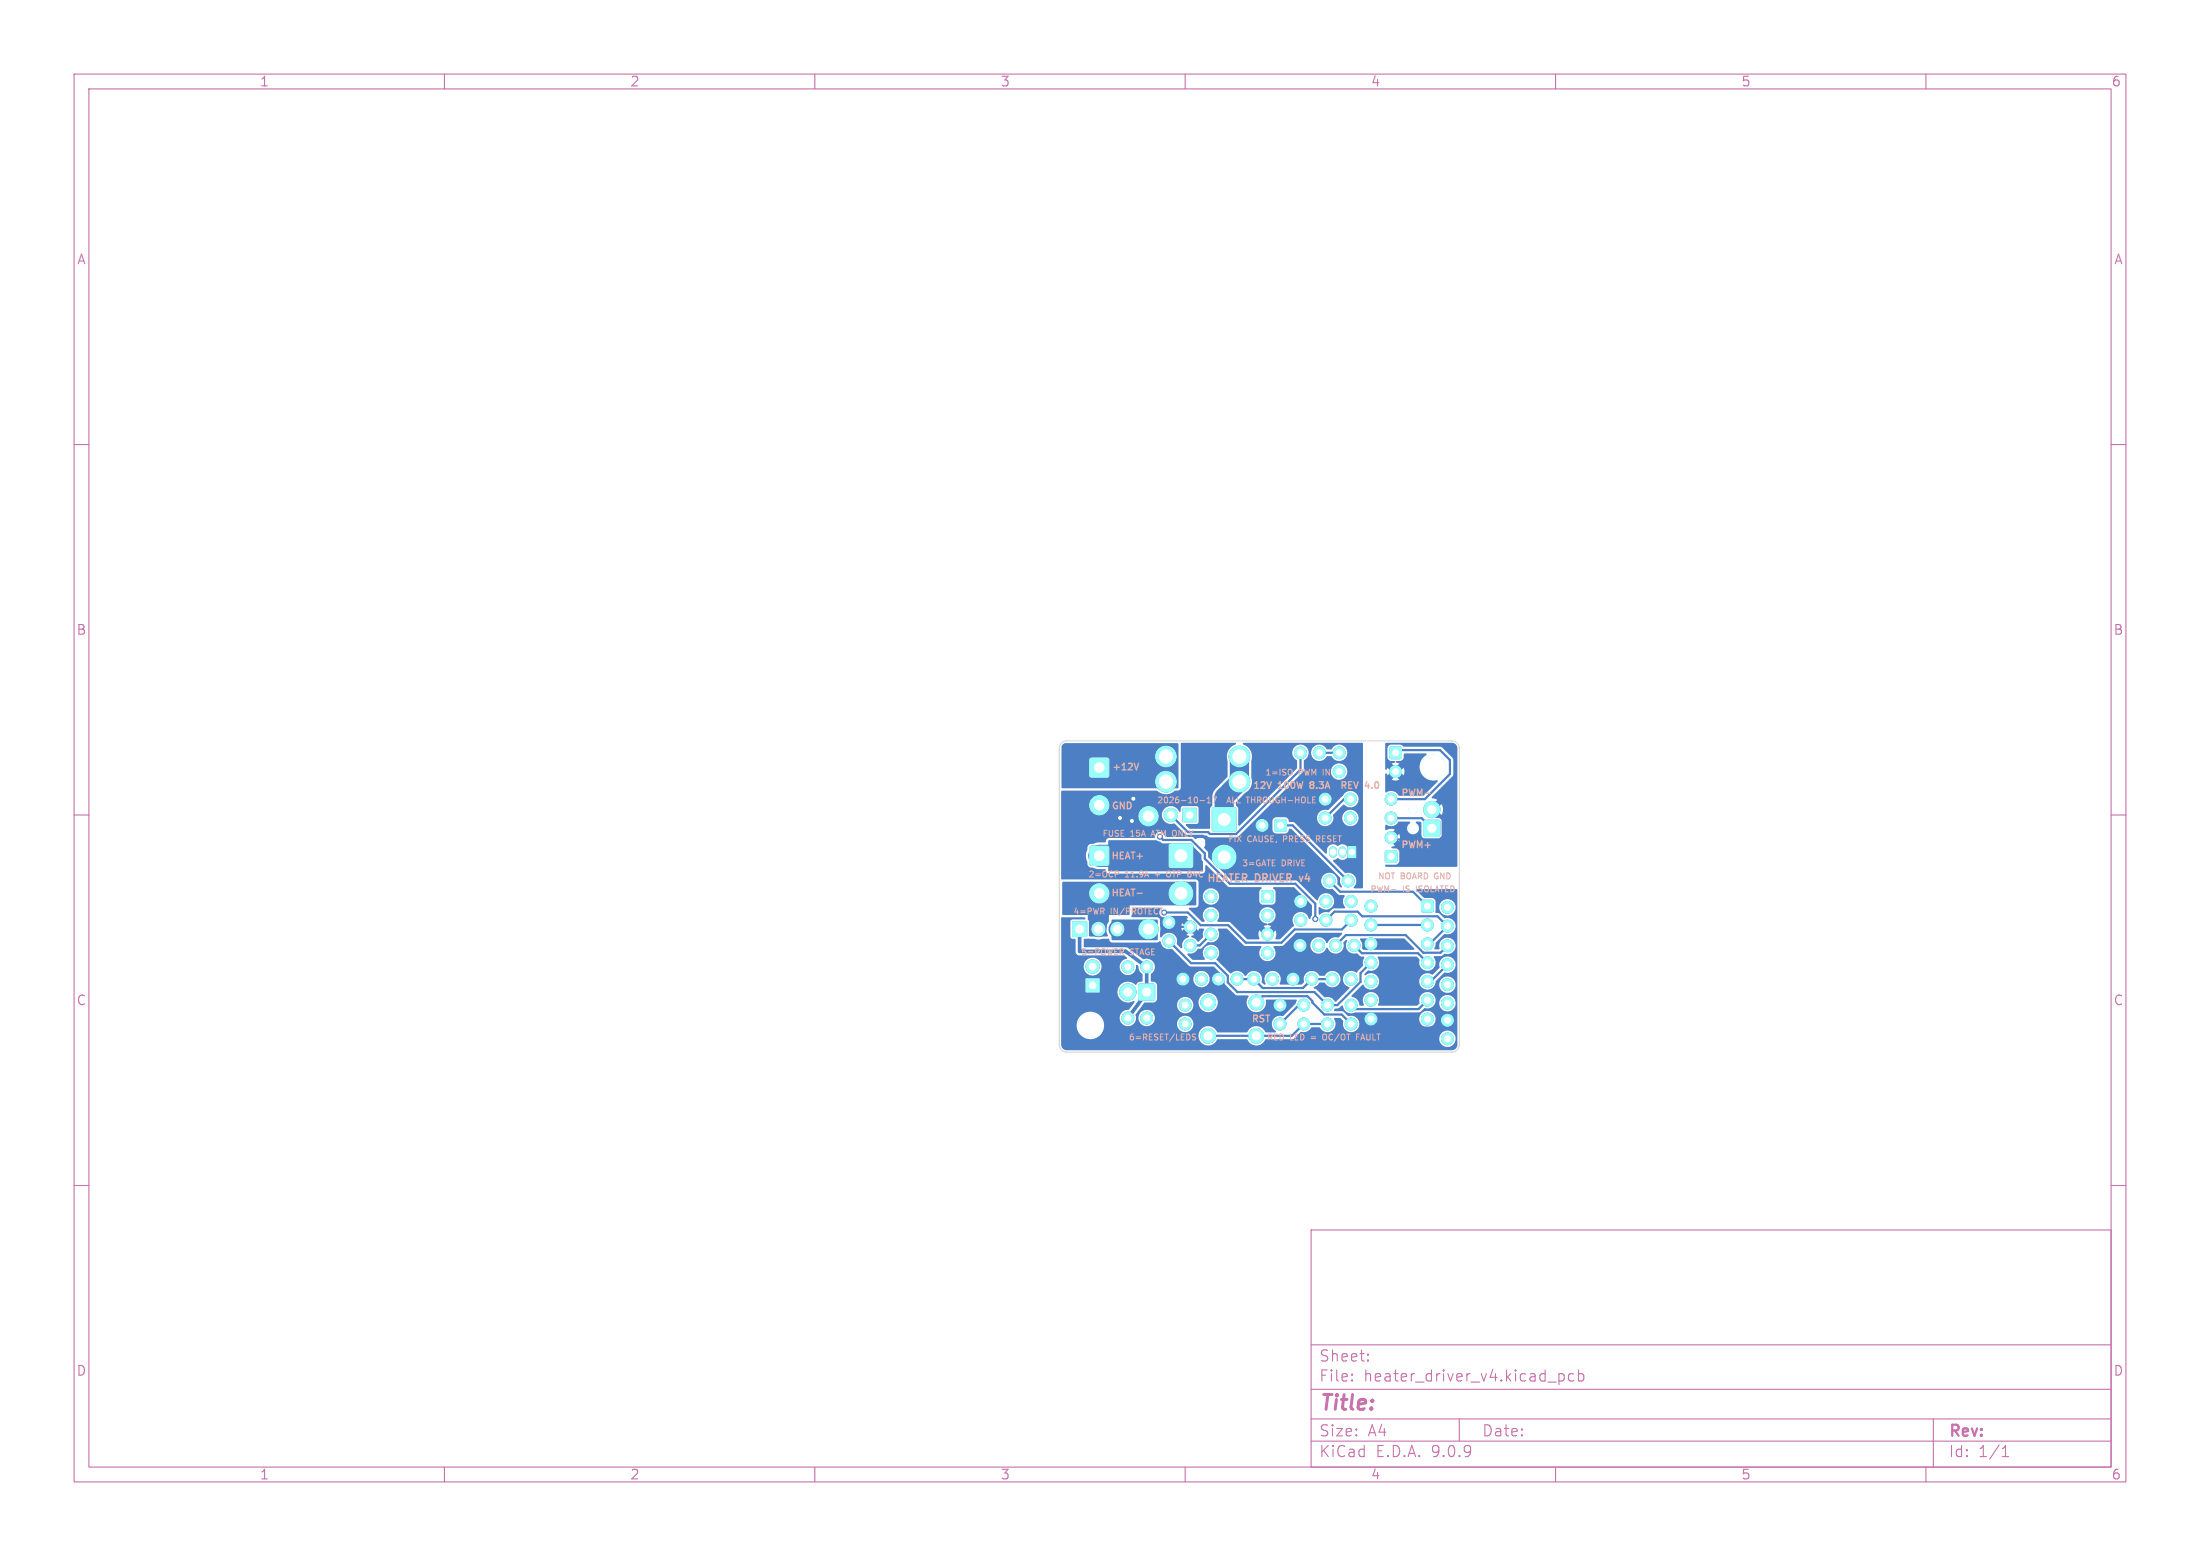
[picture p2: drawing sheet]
<svg xmlns="http://www.w3.org/2000/svg" width="297mm" height="210mm" viewBox="0 0 297 210" stroke-linecap="round" stroke-linejoin="round" font-family="sans-serif">
<g fill="none" stroke="#c872ab" stroke-width=".15">
<path d="M10 10h277v190h-277zM12 12h273v186h-273zM60 10v2M110 10v2M160 10v2M210 10v2M260 10v2M10 60h2M285 60h2M10 110h2M285 110h2M10 160h2"/>
<path d="M177 166h108v32h-108zM285 160h2M60 198v2M110 198v2M160 198v2M177 194.5h108M177 191.5h108M177 187.5h108M177 181.5h108M182.5 186.3h.1l-.1 .1M182.5 186.3v.1M182.5 185.5v.1"/>
<path d="M182.5 185.5h.1l-.1 .1M184.7 183.6v.1M184.7 183.6h-.1l.1 .1M184.7 182.8v.1M184.7 182.8h-.1l.1 .1M197 191.5v3M210 198v2M210.5 185.4v1.5M210.5 185.5l.4-.1 .3 .3v.4l-.2 .2-.1 .1-.4-.1M212.5 185.5l-.5-.1-.3 .3v.4l.2 .2 .1 .1 .5-.1M213.1 185.5l.4-.1 .3 .3v.4l-.1 .2-.2 .1-.4-.1M213.1 184.9v1.5"/>
<path d="M260 198v2M261 191.5v6.5M270.3 196.6h.9M270.3 195.5l.4-.4v1.5"/>
</g>
<g fill="#4d7fc4" stroke="#4d7fc4" stroke-width=".14">
<path d="M153.8 132.9l.2-.1 1.8 .1 .1 .2-.1 1.8-.1 .1-1.9-.1-.1-.1z"/>
<path d="M146.6 132.1h1.8v1.8h-1.8z"/>
<path d="M170.4 120.3l.2-.1 1.2 .1 .1 .2-.1 1.2-.1 .1-1.3-.1-.1-.1z"/>
<path d="M172.2 110.7l.1-.1 1.3 .1 .1 .2-.1 1.2-.2 .1-1.2-.1-.1-.1z"/>
<path d="M187.7 100.9l.2-.1 1.2 .1 .1 .2-.1 1.2-.1 .1-1.3-.1-.1-.1z"/>
<path d="M147.2 102.4l.2-.1h2.1l.1 .1 .1 .2v2.1l-.1 .1-.1 .1h-2.1l-.2-.1-.1-.1z"/>
<path d="M157.9 114l.2-.1h2.7l.1 .1 .1 .2v2.7l-.1 .1-.1 .1h-2.7l-.2-.1-.1-.1v-2.7z"/>
<path d="M192 121.6l.2-.1 1.2 .1 .1 .2-.1 1.2-.1 .1-1.3-.1-.1-.1z"/>
<path d="M144.8 124.4h1.9v2h-1.9z"/>
<path d="M163.7 109.1l.2-.1h2.7l.2 .1 .1 .2v2.7l-.1 .1-.2 .1h-2.7l-.2-.1v-.1v-2.7z"/>
<path d="M192.3 110.8l.2-.1 1.8 .1 .1 .2-.1 1.8-.1 .1-1.9-.1-.1-.1z"/>
<path d="M187.1 114.9l.2-.1 1.2 .1 .1 .2-.1 1.2-.1 .1-1.3-.1-.1-.1z"/>
<path d="M147.2 114.3l.2-.1h2.1l.1 .1 .1 .2v2.1l-.1 .1-.1 .1h-2.1l-.2-.1-.1-.1z"/>
<path d="M182 114.3h1v1.5h-1z"/>
<path d="M159.7 109.1h1.8v1.8h-1.8z"/>
<circle cx="178.1" cy="101.6" r=".8"/>
<circle cx="175.6" cy="101.6" r=".8"/>
<circle cx="182.8" cy="127.6" r=".8"/>
<circle cx="180.3" cy="127.6" r=".8"/>
<circle cx="154.8" cy="137.4" r=".8"/>
<circle cx="152.3" cy="137.4" r=".8"/>
<circle cx="152.3" cy="133.9" r="1.1"/>
<circle cx="147.5" cy="130.5" r=".9"/>
<circle cx="154.8" cy="130.5" r=".8"/>
<circle cx="152.3" cy="130.5" r=".8"/>
<circle cx="178.9" cy="110.4" r=".8"/>
<circle cx="178.9" cy="107.9" r=".8"/>
<circle cx="171.1" cy="123.5" r=".8"/>
<circle cx="171.1" cy="126.1" r=".8"/>
<circle cx="171.1" cy="128.6" r=".8"/>
<circle cx="163.5" cy="128.6" r=".8"/>
<circle cx="163.5" cy="126.1" r=".8"/>
<circle cx="163.5" cy="123.5" r=".8"/>
<circle cx="163.5" cy="121" r=".8"/>
<circle cx="182" cy="118.9" r=".8"/>
<circle cx="179.5" cy="118.9" r=".8"/>
<circle cx="179.2" cy="138.2" r=".8"/>
<circle cx="179.2" cy="135.7" r=".8"/>
<circle cx="175.6" cy="124.2" r=".8"/>
<circle cx="175.6" cy="121.7" r=".8"/>
<circle cx="157.4" cy="105.5" r="1.39"/>
<circle cx="157.4" cy="102.1" r="1.39"/>
<circle cx="167.3" cy="105.5" r="1.39"/>
<circle cx="167.3" cy="102.1" r="1.39"/>
<circle cx="182.4" cy="132.1" r=".8"/>
<circle cx="179.9" cy="132.1" r=".8"/>
<circle cx="195.4" cy="140.2" r=".8"/>
<circle cx="195.4" cy="137.7" r=".8"/>
<circle cx="195.4" cy="130.2" r=".8"/>
<circle cx="195.4" cy="127.7" r=".8"/>
<circle cx="177.1" cy="132.1" r=".8"/>
<circle cx="174.6" cy="132.1" r=".8"/>
<circle cx="171.8" cy="132.1" r=".8"/>
<circle cx="169.3" cy="132.1" r=".8"/>
<circle cx="162.2" cy="132.1" r=".8"/>
<circle cx="159.7" cy="132.1" r=".8"/>
<circle cx="170.4" cy="111.4" r=".8"/>
<circle cx="160.7" cy="127.6" r=".8"/>
<circle cx="160.7" cy="125.1" r=".8"/>
<circle cx="188.4" cy="104.1" r=".8"/>
<circle cx="180.8" cy="104.1" r=".8"/>
<circle cx="180.8" cy="101.6" r=".8"/>
<circle cx="148.4" cy="108.7" r="1.3"/>
<circle cx="155.1" cy="125.4" r="1.3"/>
<circle cx="155.1" cy="110.2" r="1.3"/>
<circle cx="182.4" cy="124.2" r=".8"/>
<circle cx="182.4" cy="121.7" r=".8"/>
<circle cx="159.4" cy="120.6" r="1.6"/>
<circle cx="178" cy="127.6" r=".8"/>
<circle cx="175.5" cy="127.6" r=".8"/>
<circle cx="167" cy="132.1" r=".8"/>
<circle cx="164.5" cy="132.1" r=".8"/>
<circle cx="182.4" cy="138.2" r=".8"/>
<circle cx="182.4" cy="135.7" r=".8"/>
<circle cx="176" cy="138.2" r=".8"/>
<circle cx="176" cy="135.7" r=".8"/>
<circle cx="195.4" cy="135.4" r=".8"/>
<circle cx="195.4" cy="132.9" r=".8"/>
<circle cx="192.7" cy="124.8" r=".8"/>
<circle cx="192.7" cy="127.4" r=".8"/>
<circle cx="192.7" cy="129.9" r=".8"/>
<circle cx="192.7" cy="132.5" r=".8"/>
<circle cx="192.7" cy="135" r=".8"/>
<circle cx="192.7" cy="137.5" r=".8"/>
<circle cx="185.1" cy="137.5" r=".8"/>
<circle cx="185.1" cy="135" r=".8"/>
<circle cx="185.1" cy="132.5" r=".8"/>
<circle cx="185.1" cy="129.9" r=".8"/>
<circle cx="185.1" cy="127.4" r=".8"/>
<circle cx="185.1" cy="124.8" r=".8"/>
<circle cx="185.1" cy="122.3" r=".8"/>
<circle cx="160" cy="138.2" r=".8"/>
<circle cx="160" cy="135.7" r=".8"/>
<circle cx="195.4" cy="125" r=".8"/>
<circle cx="195.4" cy="122.5" r=".8"/>
<circle cx="165.3" cy="115.7" r="1.6"/>
<circle cx="157.8" cy="127" r=".8"/>
<circle cx="157.8" cy="124.5" r=".8"/>
<circle cx="193.3" cy="109.3" r="1.1"/>
<circle cx="182.3" cy="110.4" r=".8"/>
<circle cx="182.3" cy="107.9" r=".8"/>
<circle cx="187.8" cy="110.4" r=".8"/>
<circle cx="187.8" cy="107.9" r=".8"/>
<circle cx="169.6" cy="135.3" r="1"/>
<circle cx="163.1" cy="135.3" r="1"/>
<circle cx="169.6" cy="139.8" r="1"/>
<circle cx="163.1" cy="139.8" r="1"/>
<circle cx="179" cy="124.2" r=".8"/>
<circle cx="179" cy="121.7" r=".8"/>
<circle cx="172.8" cy="138.2" r=".8"/>
<circle cx="172.8" cy="135.7" r=".8"/>
<circle cx="187.8" cy="113.1" r=".8"/>
<circle cx="148.4" cy="120.6" r="1.3"/>
<circle cx="158.1" cy="110" r=".9"/>
<circle cx="151.2" cy="110.4" r=".4"/>
<circle cx="153" cy="107.8" r=".4"/>
<circle cx="152.8" cy="110.8" r=".4"/>
<circle cx="157.2" cy="123.2" r=".35"/>
<circle cx="177.6" cy="124" r=".35"/>
</g>
<path d="M148.3 125.4h.1M150.8 125.4h.1" fill="none" stroke="#4d7fc4" stroke-width="1.9"/>
<path d="M180 114.8v.4M181.2 114.8v.4" fill="none" stroke="#4d7fc4" stroke-width="1.1"/>
<path d="M148.4 103.6h9M148.4 108.7l6.7 1.5M148.4 115.5h11M148.4 120.6l-.1 2.3" fill="none" stroke="#4d7fc4" stroke-width="3"/>
<path d="M157.4 102.1v3.4M167.3 102.1v3.4l-2 2.1v3" fill="none" stroke="#4d7fc4" stroke-width="2.6"/>
<g fill="none" stroke="#4d7fc4" stroke-width=".3">
<path d="M157 113.4h3.8l1.8 1.8v.7l3.4 3.4h8.9l2.7 2.7v2M172.9 111.4h1.6l7.5 7.5M175.6 101.6v2.3l-8.7 8.7h-3.6l-.2-.3h-2.7l-2.3-2.3M178.1 101.6h2.7M178.9 107.9h-5l-7.8 7.8h-.8l-2.9-2.9h-4.7l-2.6-2.6M179.5 118.9l1.4 1.5h9.9l1.9 1.9M182.3 107.9h-.9l-2.5 2.5M187.8 110.4h4.1l1.4 1.4M188.4 101.6l.4-.4h5.6l1.3 1.4v1.9l-3.3 3.4h-4.6M193.3 109.3h.1l1.4 1.3v2.3l-.4 .4h-6.4l-.2-.2M157.2 123.2h3.2l1.7 1.7h3.7l2.4 2.3h4.8l1.8-1.8h6.4l1.2-1.2M157.8 124.5l.6 .6h2.3"/>
<path d="M157.8 127l3 3h3.3l1.7 1.7v.9l1.2 1.3h10.4l1.8 1.8h1.3l3.2-3.2v-1.2l1.4-1.4M163.5 126.1l-1.5 1.5h-1.3M167 132.2h2.3l1.2 1.1h5.4l1.2-1.1h2.8M169.6 135.3l.8-.8h6.1l.7 .6v.2l1.6 1.6h2.3l1.3 1.3M175.6 121.7l-4.5 4.4M176 135.7h-.7l-2.5 2.5M179 124.2l1.2-1.2h3.1l.6 .7h10.2l1.3 1.3-2.4 2.4h-.3M179.2 138.2h-3.2l-1.6 1.6h-11.3M180.3 127.6l1.4-1.4h8.1l2.4 2.4h2.3l.9-.9M182.8 127.6l1.1 1.1h7.5l1.3 1.2M185.1 137.5l1.1 1.2h8.2l1-1M185.1 124.8h7.6"/>
<path d="M192.7 135l-1.2 1.2h-8.6l-.5-.5M195.4 130.2l-2.3 2.3h-.4"/>
</g>
<path d="M148.4 120.6h11" fill="none" stroke="#4d7fc4" stroke-width="1.5"/>
<path d="M148.3 122.9v2.5" fill="none" stroke="#4d7fc4" stroke-width="2.2"/>
<path d="M145.8 125.4v3h6.2l2.8 2.1v3.4l-2.5 3.5" fill="none" stroke="#4d7fc4" stroke-width=".5"/>
<path d="M150.8 125.4h4.3" fill="none" stroke="#4d7fc4" stroke-width="2.4"/>
<g fill="#4d7fc4">
<path d="M149.7 113.4h6.4l.9 .4h3.6l1.6 1.5v.6l.2 .4v1.2l-.1 .1h-12.6l-.1-.1z"/>
<path d="M143.5 100.5l.3-.2h15.2l.1 .1v5.9l-.1 .1h-15.6l-.1-.1v-5.5z"/>
<path d="M143.5 119l18 .1-.1 3.1h-8.9l-.1 1.3h-2.7v.9a1.73 1.73 0 0 0-.1 1.9l-.1 .1-2.5-.1v-1.9l-.1-.3v-.6l-3.5-.1z"/>
<path d="M150.1 124.1h6.1l.1 .1v2.6l-.1 .1h-6.1v-.1z"/>
<path d="M143.3 123.8l3.2 .1-.1 .2h-1.7l-.2 .2v2.2l.2 .2 .5 .1v1.7l.2 .3 .3 .2h6l.4 .2v.2a1.14 1.14 0 0 0-.9 1h-2.5v-.2a1.2 1.2 0 0 0-2-.7 1.2 1.2 0 0 0 .3 2.1 1.2 1.2 0 0 0 1.7-1.2h2.5a1.11 1.11 0 0 0 1.1 1.2 1.11 1.11 0 0 0 1.1-1.3l.1-.1 .2 .1a2.03 2.03 0 0 0 .6 1.2v.9l-.2 .1a.7 .7 0 0 0-.7 .4 1.49 1.49 0 0 0-2.4 .5 1.45 1.45 0 0 0 .4 1.6 1.45 1.45 0 0 0 1.7 .1l.1 .2-.8 .9a1.14 1.14 0 0 0-1.1 .8 1.14 1.14 0 0 0 .3 1.3h-2.5l-.1-.3a1.85 1.85 0 0 0-3-1 1.85 1.85 0 0 0 .5 3.1 1.85 1.85 0 0 0 2.6-1.8h2.6a1.15 1.15 0 0 0 1.3-.1 1.15 1.15 0 0 0 .3-1.3l1.2-1.6h1.3l.3-.3 .1-2.1a.63 .63 0 0 0-.8-.4v-1a1.15 1.15 0 0 0 .4-1.5 1.15 1.15 0 0 0-1.5-.6l-2.2-1.5-5.8-.1 .1-1.1h.5l1.5 .1 1.1-.1a.27 .27 0 0 1 .3 0 .27 .27 0 0 1 0 .3l.4 .2h6l.4-.2 .1 .1a1.2 1.2 0 0 0 1.5 1l2.4 2.3 3.2 .1 1.5 1.4v.2h-2a1.1 1.1 0 0 0-1.7-.9 1.1 1.1 0 0 0 0 1.9 1.1 1.1 0 0 0 1.7-.9v-.1h2l.1 .8 1.4 1.4h.2h1.4l.2 .2-.3 .7-3.9-.1a1.3 1.3 0 0 0-1.5-1.1 1.3 1.3 0 0 0-1.1 1.6h-.7v-.2a1.1 1.1 0 0 0-1.8-.6 1.1 1.1 0 0 0 .3 1.9 1.1 1.1 0 0 0 1.5-1.1h.7a1.3 1.3 0 0 0 1.5 1 1.3 1.3 0 0 0 1.1-1.4h3.9v.2a1.31 1.31 0 0 0 1.5 1.2 1.31 1.31 0 0 0 1.1-1.6l.1-.1 4 .1-.1 .5-1.7 1.6a1.22 1.22 0 0 0-1.5 1h-10.6v-.2a1.1 1.1 0 0 0-1.7-.6h-3.5v-.2a1.1 1.1 0 0 0-1.8-.5 1.1 1.1 0 0 0 .3 1.8 1.1 1.1 0 0 0 1.5-1.1h3.5l-.1 .1a1.1 1.1 0 0 0 .3 1.8 1.1 1.1 0 0 0 1.5-1.1h10.6v.2a1.41 1.41 0 0 0 .6 .9l-.2 .1h-1.2a1.44 1.44 0 0 0-1.9-.6l-.7 .6h-3.9a1.44 1.44 0 0 0-1.9-.6 1.31 1.31 0 0 0-.2 2.1 1.31 1.31 0 0 0 2-.5h4.1a1.32 1.32 0 0 0 1.2 .8 1.32 1.32 0 0 0 1.2-.8h3.7l.2-.1 .9-.9a1.3 1.3 0 0 0 1.5-.6h1.1a1.14 1.14 0 0 0 1.6 .4 1.14 1.14 0 0 0 .3-1.6l.8-.1 .4 .4a1.14 1.14 0 0 0 .7 1.4 1.14 1.14 0 0 0 1.5-.7 1.18 1.18 0 0 0-1.5-1.4l-.7-.6-1.2-.1 .1-.3h.5l.5-.4h.1a1.14 1.14 0 0 0 1.6 .9h8.7h.2l.5-.5a1.14 1.14 0 0 0 1.4-.6 1.14 1.14 0 0 0-.4-1.4 1.15 1.15 0 0 0-1.3 .1 1.15 1.15 0 0 0-.4 1.2l-.3 .3h-5.2l-.1-.1a1.13 1.13 0 0 0-1-1.7 1.13 1.13 0 0 0-.9 1.8h-.5a1.38 1.38 0 0 0-1.2-1.2l.1-.1 1.4-1.5h.2a1.12 1.12 0 0 0 1.5 .5 1.12 1.12 0 0 0 .4-1.6 1.12 1.12 0 0 0-1.7-.2h-.1v-.2l.5-.4a1.16 1.16 0 0 0 1.3-.5 1.16 1.16 0 0 0 0-1.3l.1-.1h5.1l.4 .4a1.14 1.14 0 0 0 .7 1.5 1.14 1.14 0 0 0 1.5-.8v-.5l-.2-.6 .9-.1 .5-.3a1.14 1.14 0 0 0 1.4-.5 1.14 1.14 0 0 0-.4-1.4 1.12 1.12 0 0 0-1.3 0 1.12 1.12 0 0 0-.4 1.3h-.1h-.5l.1-.8 1.2-1.2a1.11 1.11 0 0 0 1.5-1.1 1.11 1.11 0 0 0-1.5-1l-.5-.5a.8 .8 0 0 0-.7-.3v-1.5l-.2-.3-.2-.2h-1.2l-1-1 .1-.2h5.4l.1 .1v2.3h-.3a1.1 1.1 0 0 0-1.7-.9 1.1 1.1 0 0 0 0 1.9 1.1 1.1 0 0 0 1.7-.9v-.1h.3v7.7h-.3a1.11 1.11 0 0 0-1.3-1 1.11 1.11 0 0 0-.8 1.5l-1 1a1.12 1.12 0 0 0-1.7 .5 1.12 1.12 0 0 0 .8 1.5 1.12 1.12 0 0 0 1.3-1.2l1.2-1.1a1.12 1.12 0 0 0 1.5-1.2h.3v2.7h-.3a1.11 1.11 0 0 0-1.7-.8 1.11 1.11 0 0 0 0 1.9 1.11 1.11 0 0 0 1.7-.9v-.2h.3v2.5h-.3a1.1 1.1 0 0 0-1.7-.8 1.1 1.1 0 0 0 0 1.8 1.1 1.1 0 0 0 1.7-.8v-.2h.3v2.2h-3a1.1 1.1 0 0 0-1.7-.9 1.1 1.1 0 0 0 0 1.9 1.1 1.1 0 0 0 1.7-.9v-.1h3v2.6h-.3a1.1 1.1 0 0 0-1.7-.8 1.1 1.1 0 0 0 0 1.8 1.1 1.1 0 0 0 1.7-.8v-.2h.3v.9a.75 .75 0 0 1-.8 .7h-52a.75 .75 0 0 1-.7-.7z"/>
<path d="M160.3 128.7h.1a1.34 1.34 0 0 0 1.4-.6l.4-.1 .9-.9a1.16 1.16 0 0 0 1.3-.4 1.16 1.16 0 0 0 0-1.3l.1-.1 1.2 .1 2.3 2.3h2.2l.1 .1a1.11 1.11 0 0 0 0 1.6 1.11 1.11 0 0 0 1.6 0 1.11 1.11 0 0 0 0-1.6l.1-.1h1.1l.2-.1 1.7-1.7h6.1l.1 .2-.5 .4a1.19 1.19 0 0 0-1.5 .8h-.1a1.12 1.12 0 0 0-1.8-.6 1.12 1.12 0 0 0 .1 1.9 1.12 1.12 0 0 0 1.7-.7h.1a1.14 1.14 0 0 0 1.5 .7 1.14 1.14 0 0 0 .7-1.4l.3-.4 .2 .1v.1a1.15 1.15 0 0 0 .1 1.3 1.15 1.15 0 0 0 1.2 .4l.4 .3 .5 .1 .1 .1a1.57 1.57 0 0 0-.2 1.2l-.9 .9a1.13 1.13 0 0 0-1.7 .4 1.13 1.13 0 0 0 .8 1.6l-.1 .1-1.7 1.8h-.2a1.3 1.3 0 0 0-1.4-.6l-1.1-1.1-.3-.1-.1-.1 .5-.3 .3-.4h.7a1.11 1.11 0 0 0 1.7 .4 1.11 1.11 0 0 0 0-1.7 1.11 1.11 0 0 0-1.7 .4h-.6a1.17 1.17 0 0 0-1.5-.6 1.17 1.17 0 0 0-.7 1.5l-.3 .3h-2.8l-.2-.1a1.13 1.13 0 0 0-.9-1.8 1.13 1.13 0 0 0-.9 1.8l-.2 .1-.4-.4a1.15 1.15 0 0 0-.7-1.4 1.15 1.15 0 0 0-1.4 .6h-.2a1.18 1.18 0 0 0-1.9-.3l-1.9-1.9a1.11 1.11 0 0 0 .1-1.6 1.11 1.11 0 0 0-1.6-.1 1.11 1.11 0 0 0 0 1.6l-.1 .1h-1.6l-.7-.6z"/>
<path d="M183.6 126.7h6l1.3 1.4-.1 .1h-6.7l-.2-.2a1.53 1.53 0 0 0-.3-1.3z"/>
<path d="M152.9 122.5h3.7l.1 .1a.7 .7 0 0 0-.1 .9 .7 .7 0 0 0 .8 .2l.3-.1h2.5l.2 .3-.2 .1 .8 .8a.4 .4 0 0 0-.5-.1 .4 .4 0 0 0-.2 .4h-.2l-.5-.5-.1 .4 .1 .6 .5-.5h.2a.4 .4 0 0 0 .5 .4 .4 .4 0 0 0 .2-.6l.8 .7 .1-.3h.6v.2a1.18 1.18 0 0 0-.1 1l-.6 .6a.41 .41 0 0 1-.4-.3l-.6-.4 .1-.1 .3-.1-.5-.5-.5 .5 .3 .1v.2a1.2 1.2 0 0 0-.9 1.4l-.2 .1-.5-.6a1.17 1.17 0 0 0-.7-1.4 1.17 1.17 0 0 0-1.5 .5l-.1-.1v-2.2l-.1-.3-.3-.1h-3.4l-.1-.1z"/>
<path d="M143.3 106.8l12.9-.1a1.81 1.81 0 0 0 2.4 0h.5l.3-.4 .1-6h7.3l.1 .1a1.83 1.83 0 0 0-1.2 2.3v2.1l-1.7 1.8-.3 .6v1.5l-.3 .5-.1 2.6-2.7 .1-.5-.5v-.1l.1-.1h1.3l.3-.1v-2l-.1-.3h-2.1l-.2 .2v.5l-.2 .1a1.22 1.22 0 0 0-1.6-.7 1.22 1.22 0 0 0-.7 1.5 1.22 1.22 0 0 0 1.6 .7l1.7 1.6v.1l-.1 .1h-2.7l-.2-.1a.69 .69 0 0 0-.8-.5 .69 .69 0 0 0-.5 .8h-6.2l-.3 .2-.2 .4h-.9l-.7 .2a.67 .67 0 0 0-.8 .8 1.9 1.9 0 0 0 0 1.7 .67 .67 0 0 0 .8 .7 2.67 2.67 0 0 0 1.6 .2l.1 .1 .1 .3 .3 .2h12.6l.2-.1 .2-.2v-.7l.2-.1 3 2.9h4.4v.2l-.1 .2a.92 .92 0 0 0-.2 .8h-5.4v-.2a1.1 1.1 0 0 0-1.8-.5 1.1 1.1 0 0 0 .3 1.8 1.1 1.1 0 0 0 1.5-1.1h5.4v.8l.3 .3 1.4 .1 .3-.2 .2-.3v-1.3l-.3-.4v-.2h2.8l2.4 2.4v1.4l-.2 .5h-.1a1.18 1.18 0 0 0-2-.5h-2.6v-.2a1.11 1.11 0 0 0-1.3-.8 1.11 1.11 0 0 0-.9 1.1 1.11 1.11 0 0 0 1.1 1.1v.2l-.5 .1 .5 .5 .5-.5-.5-.1v-.2a1.15 1.15 0 0 0 1.1-1.2h2.6a1.2 1.2 0 0 0-.1 1.4l-1.9 1.9-.6-.1 .1-.7-.1-.4-.8 .7 .1-.1a.4 .4 0 0 0-.4-.5 .4 .4 0 0 0-.3 .6l-.8-.7a1.43 1.43 0 0 0 0 1.1l-.1 .1h-1.5l-2.3-2.3-.2-.1h-1.5h-.1v-.2a1.11 1.11 0 0 0-.1-1.5 1.11 1.11 0 0 0-1.5 .1 1.11 1.11 0 0 0-.1 1.5l-.1 .1h-.3l-1.7-1.7 .1-.2h.9l.3-.3v-3.1l-.1-.2-.2-.2h-18.2z"/>
<path d="M167.8 100.3h16.2v1.2h-2.1v-.2a1.15 1.15 0 0 0-1.1-.8 1.15 1.15 0 0 0-1.1 .6h-.6a1.11 1.11 0 0 0-1.7-.4 1.11 1.11 0 0 0 0 1.8 1.11 1.11 0 0 0 1.7-.4h.6a1.15 1.15 0 0 0 1.3 .6 1.15 1.15 0 0 0 .9-1.2h2.1v2.6l-2.1-.1a1.11 1.11 0 0 0-1.7-.8 1.11 1.11 0 0 0 0 1.9 1.11 1.11 0 0 0 1.7-.9v-.1h2.1v3.7h-.6a1.12 1.12 0 0 0-.9-1 1.12 1.12 0 0 0-1.2 .6l-2 1.9a1.13 1.13 0 0 0-1.5 .8 1.13 1.13 0 0 0 1 1.4 1.19 1.19 0 0 0 1.2-1.5l1.3-1.4h.2a1.1 1.1 0 0 0 1.2 .3 1.1 1.1 0 0 0 .7-1.1h.6v2.5h-.6v-.2a1.1 1.1 0 0 0-1.8-.5 1.1 1.1 0 0 0 .3 1.8 1.1 1.1 0 0 0 1.5-1.1h.6v9.5l-.1 .1h-1l-.2-.1a1.16 1.16 0 0 0 .2-1.5 1.16 1.16 0 0 0-1.3-.5l-1.6-1.6v-.1l.6-.3a.91 .91 0 0 0 1.5-.5 1.16 1.16 0 0 0-.3-1.2 .98 .98 0 0 0-1.2 .1 .84 .84 0 0 0-.9-.2 .84 .84 0 0 0-.6 .7v.4l-.1 .1-4.2-4.2-.7-.1-.1-.1a.54 .54 0 0 0-.5-.5h-1.3l-.3 .2-.1 .3v1.2l.1 .3 .4 .2h1.2a.8 .8 0 0 0 .5-.6h.4l6.6 6.6a1.31 1.31 0 0 0 .2 1.2l-.1 .1h-.1l-.5-.5a1.11 1.11 0 0 0-.9-1.5 1.11 1.11 0 0 0-1.2 1.2 1.11 1.11 0 0 0 1.4 .9l.9 .9 .8 .1a1.44 1.44 0 0 0 .1 1.6l-1.5 .1-.7 .5h-.1a1.51 1.51 0 0 0-1.2 .3l-.1-.9 .1-.1h.1a1.1 1.1 0 0 0 1.7-.2 1.1 1.1 0 0 0-.5-1.6 1.1 1.1 0 0 0-1.5 .9h-.2l-2.6-2.6-.2-.1h-8.7l-3.1-3.1v-.7l-.5-.6 .1-.4-.1-.7-.3-.2h-.6l-.3 .2-.4-.4 .1-.1h1.7l.5 .2h3.6l.3-.1 8.7-8.7 .1-.3v-1.2a1.14 1.14 0 0 0 .6-1.5 1.14 1.14 0 0 0-1.5-.6 1.16 1.16 0 0 0-.6 1 1.16 1.16 0 0 0 .6 1.1v1l-7.7 7.7-.2 .1v-.2v-2.1l-.3-.4v-.5l1.2-1.3a1.72 1.72 0 0 0 .8-2.1v-2.3a1.83 1.83 0 0 0-1.1-2.2z"/>
<path d="M187.1 100.3h8.9a.75 .75 0 0 1 .8 .7v8.1h-2l-.2-.6-.7 .8 .7 .7 .2-.9h2l-.1 7.8-.1 .1-9.6-.1 .1-.2h1.3l.3-.2 .2-.3v-1.2a.54 .54 0 0 0-.5-.5h-.5v-.2l.4-.2-.7-.7a.4 .4 0 0 0 .6-.3 .4 .4 0 0 0-.6-.4l.7-.7a1.42 1.42 0 0 0-1.2 0l-.1-.6 .1-.1a1.23 1.23 0 0 0 1.8-.4h1.4l.1 .1v.1a.8 .8 0 0 0-.2 1.2 .8 .8 0 0 0 1.2 0 .8 .8 0 0 0-.3-1.2v-.1l.1-.1h.5l.2 .1v1.7l.1 .3h-3l-.1-.5-.5 .6 .5 .5 .1-.6h3l.4 .2h1.9l.2-.2 .2-.2v-2a.77 .77 0 0 0-.9-.4l-.5-.6h.1a.55 .55 0 0 0 .5-.6 .55 .55 0 0 0-.6-.5l.7-.7-.7-.3v-.2l2.9-2.9v-2.1l-.1-.2-1.4-1.4-.2-.1h-5l-.4-.3h-1.3l-.3 .2-.2 .2 .1 1.5 .3 .3h.6v.2l-.4 .2 .5 .5 .5-.5-.4-.2-.1-.1 .7-.1 .2-.2 .2-.2 .1-.6h2.9l.1 .2a1.9 1.9 0 0 0-.9 2.1h-2.1l-.1-.4-.5 .5h-.2a.4 .4 0 0 0-.6-.3 .4 .4 0 0 0 0 .7 .4 .4 0 0 0 .6-.3v-.1h.2l.5 .6 .1-.7h2.1l.4 .7 .7 .5h-3.9l-.5-.5-.5 .5 .4 .1 .6-.1h3.9l.6 .2 .6-.1 .1 .1-1.9 2h-3.4a1.21 1.21 0 0 0-1.7-.4l-.1-.2v-2.3l.1-.1h.1l.1 .3 .5-.6-.5-.5-.1 .3h-.1l-.1-.1z"/>
</g>
<g fill="none" stroke="#e8b2a7" stroke-width=".14">
<path d="M150.9 117.6l.1 .1-.1 .3M157.5 117.7v.5M162 108.1h.6M163 108.4h.4M163 107.8l.2-.2v.8M163.7 107.6h.5l-.3 .8M168.2 107.6h.5M174.2 103.8l.2 .3v.4l-.2 .1M177.7 113.2h.3M178 112.8h-.3v.8M161.4 139.6h-.3l-.1 .1v.2l.4 .2v.2h-.4M178.6 139.7v.5"/>
<path d="M183.1 139.9h.3M183.5 139.6h-.4v.8M187.9 120.1h.6"/>
</g>
<path d="M153.1 103l.3 .9 .3-.9M181.2 106l.4-.1 .1-.1v-.2l-.5-.1v.9M181.4 106l.3 .4M185.2 106.3v.1M192.4 107.1h.7M153.5 120.6h.7" fill="none" stroke="#e8b2a7" stroke-width=".18"/>
<g fill="#9afff8" stroke="#9afff8" stroke-width=".14">
<path d="M153.8 132.9l.2-.1 1.8 .1 .1 .2-.1 1.8-.1 .1-1.9-.1-.1-.1z"/>
<path d="M146.6 132.1h1.8v1.8h-1.8z"/>
<path d="M170.4 120.3l.2-.1 1.2 .1 .1 .2-.1 1.2-.1 .1-1.3-.1-.1-.1z"/>
<path d="M172.2 110.7l.1-.1 1.3 .1 .1 .2-.1 1.2-.2 .1-1.2-.1-.1-.1z"/>
<path d="M187.7 100.9l.2-.1 1.2 .1 .1 .2-.1 1.2-.1 .1-1.3-.1-.1-.1z"/>
<path d="M147.2 102.4l.2-.1h2.1l.1 .1 .1 .2v2.1l-.1 .1-.1 .1h-2.1l-.2-.1-.1-.1z"/>
<path d="M157.9 114l.2-.1h2.7l.1 .1 .1 .2v2.7l-.1 .1-.1 .1h-2.7l-.2-.1-.1-.1v-2.7z"/>
<path d="M192 121.6l.2-.1 1.2 .1 .1 .2-.1 1.2-.1 .1-1.3-.1-.1-.1z"/>
<path d="M144.8 124.4h1.9v2h-1.9z"/>
<path d="M163.7 109.1l.2-.1h2.7l.2 .1 .1 .2v2.7l-.1 .1-.2 .1h-2.7l-.2-.1v-.1v-2.7z"/>
<path d="M192.3 110.8l.2-.1 1.8 .1 .1 .2-.1 1.8-.1 .1-1.9-.1-.1-.1z"/>
<path d="M187.1 114.9l.2-.1 1.2 .1 .1 .2-.1 1.2-.1 .1-1.3-.1-.1-.1z"/>
<path d="M147.2 114.3l.2-.1h2.1l.1 .1 .1 .2v2.1l-.1 .1-.1 .1h-2.1l-.2-.1-.1-.1z"/>
<path d="M182 114.3h1v1.5h-1z"/>
<path d="M159.7 109.1h1.8v1.8h-1.8z"/>
<circle cx="178.1" cy="101.6" r=".8"/>
<circle cx="175.6" cy="101.6" r=".8"/>
<circle cx="182.8" cy="127.6" r=".8"/>
<circle cx="180.3" cy="127.6" r=".8"/>
<circle cx="154.8" cy="137.4" r=".8"/>
<circle cx="152.3" cy="137.4" r=".8"/>
<circle cx="152.3" cy="133.9" r="1.1"/>
<circle cx="147.5" cy="130.5" r=".9"/>
<circle cx="154.8" cy="130.5" r=".8"/>
<circle cx="152.3" cy="130.5" r=".8"/>
<circle cx="178.9" cy="110.4" r=".8"/>
<circle cx="178.9" cy="107.9" r=".8"/>
<circle cx="171.1" cy="123.5" r=".8"/>
<circle cx="171.1" cy="126.1" r=".8"/>
<circle cx="171.1" cy="128.6" r=".8"/>
<circle cx="163.5" cy="128.6" r=".8"/>
<circle cx="163.5" cy="126.1" r=".8"/>
<circle cx="163.5" cy="123.5" r=".8"/>
<circle cx="163.5" cy="121" r=".8"/>
<circle cx="182" cy="118.9" r=".8"/>
<circle cx="179.5" cy="118.9" r=".8"/>
<circle cx="179.2" cy="138.2" r=".8"/>
<circle cx="179.2" cy="135.7" r=".8"/>
<circle cx="175.6" cy="124.2" r=".8"/>
<circle cx="175.6" cy="121.7" r=".8"/>
<circle cx="157.4" cy="105.5" r="1.39"/>
<circle cx="157.4" cy="102.1" r="1.39"/>
<circle cx="167.3" cy="105.5" r="1.39"/>
<circle cx="167.3" cy="102.1" r="1.39"/>
<circle cx="182.4" cy="132.1" r=".8"/>
<circle cx="179.9" cy="132.1" r=".8"/>
<circle cx="195.4" cy="140.2" r=".8"/>
<circle cx="195.4" cy="137.7" r=".8"/>
<circle cx="195.4" cy="130.2" r=".8"/>
<circle cx="195.4" cy="127.7" r=".8"/>
<circle cx="177.1" cy="132.1" r=".8"/>
<circle cx="174.6" cy="132.1" r=".8"/>
<circle cx="171.8" cy="132.1" r=".8"/>
<circle cx="169.3" cy="132.1" r=".8"/>
<circle cx="162.2" cy="132.1" r=".8"/>
<circle cx="159.7" cy="132.1" r=".8"/>
<circle cx="170.4" cy="111.4" r=".8"/>
<circle cx="160.7" cy="127.6" r=".8"/>
<circle cx="160.7" cy="125.1" r=".8"/>
<circle cx="188.4" cy="104.1" r=".8"/>
<circle cx="180.8" cy="104.1" r=".8"/>
<circle cx="180.8" cy="101.6" r=".8"/>
<circle cx="148.4" cy="108.7" r="1.3"/>
<circle cx="155.1" cy="125.4" r="1.3"/>
<circle cx="155.1" cy="110.2" r="1.3"/>
<circle cx="182.4" cy="124.2" r=".8"/>
<circle cx="182.4" cy="121.7" r=".8"/>
<circle cx="159.4" cy="120.6" r="1.6"/>
<circle cx="178" cy="127.6" r=".8"/>
<circle cx="175.5" cy="127.6" r=".8"/>
<circle cx="167" cy="132.1" r=".8"/>
<circle cx="164.5" cy="132.1" r=".8"/>
<circle cx="193.5" cy="103.5" r="1.6"/>
<circle cx="182.4" cy="138.2" r=".8"/>
<circle cx="182.4" cy="135.7" r=".8"/>
<circle cx="176" cy="138.2" r=".8"/>
<circle cx="176" cy="135.7" r=".8"/>
<circle cx="195.4" cy="135.4" r=".8"/>
<circle cx="195.4" cy="132.9" r=".8"/>
<circle cx="192.7" cy="124.8" r=".8"/>
<circle cx="192.7" cy="127.4" r=".8"/>
<circle cx="192.7" cy="129.9" r=".8"/>
<circle cx="192.7" cy="132.5" r=".8"/>
<circle cx="192.7" cy="135" r=".8"/>
<circle cx="192.7" cy="137.5" r=".8"/>
<circle cx="185.1" cy="137.5" r=".8"/>
<circle cx="185.1" cy="135" r=".8"/>
<circle cx="185.1" cy="132.5" r=".8"/>
<circle cx="185.1" cy="129.9" r=".8"/>
<circle cx="185.1" cy="127.4" r=".8"/>
<circle cx="185.1" cy="124.8" r=".8"/>
<circle cx="185.1" cy="122.3" r=".8"/>
<circle cx="160" cy="138.2" r=".8"/>
<circle cx="160" cy="135.7" r=".8"/>
<circle cx="195.4" cy="125" r=".8"/>
<circle cx="195.4" cy="122.5" r=".8"/>
<circle cx="165.3" cy="115.7" r="1.6"/>
<circle cx="157.8" cy="127" r=".8"/>
<circle cx="157.8" cy="124.5" r=".8"/>
<circle cx="190.8" cy="111.8" r=".55"/>
<circle cx="190.8" cy="109.3" r=".55"/>
<circle cx="193.3" cy="109.3" r="1.1"/>
<circle cx="182.3" cy="110.4" r=".8"/>
<circle cx="182.3" cy="107.9" r=".8"/>
<circle cx="187.8" cy="110.4" r=".8"/>
<circle cx="187.8" cy="107.9" r=".8"/>
<circle cx="169.6" cy="135.3" r="1"/>
<circle cx="163.1" cy="135.3" r="1"/>
<circle cx="169.6" cy="139.8" r="1"/>
<circle cx="163.1" cy="139.8" r="1"/>
<circle cx="179" cy="124.2" r=".8"/>
<circle cx="179" cy="121.7" r=".8"/>
<circle cx="172.8" cy="138.2" r=".8"/>
<circle cx="172.8" cy="135.7" r=".8"/>
<circle cx="147.2" cy="138.4" r="1.6"/>
<circle cx="187.8" cy="113.1" r=".8"/>
<circle cx="148.4" cy="120.6" r="1.3"/>
<circle cx="158.1" cy="110" r=".9"/>
</g>
<path d="M148.3 125.4h.1M150.8 125.4h.1" fill="none" stroke="#9afff8" stroke-width="1.9"/>
<path d="M180 114.8v.4M181.2 114.8v.4" fill="none" stroke="#9afff8" stroke-width="1.1"/>
<path d="M143.3 100.3l.4-.2 .3-.1h52a1 1 0 0 1 1 1v40a1 1 0 0 1-1 1h-52a1 1 0 0 1-1-1v-40l.1-.3z" fill="none" stroke="#d0d2cd" stroke-width=".14"/>
<g fill="#fff" stroke="#fff" stroke-width=".14">
<circle cx="151.2" cy="110.4" r=".2"/>
<circle cx="153" cy="107.8" r=".2"/>
<circle cx="152.8" cy="110.8" r=".2"/>
<circle cx="157.2" cy="123.2" r=".18"/>
<circle cx="177.6" cy="124" r=".17"/>
<circle cx="178.1" cy="101.6" r=".4"/>
<circle cx="175.6" cy="101.6" r=".4"/>
<circle cx="182.8" cy="127.6" r=".4"/>
<circle cx="180.3" cy="127.6" r=".4"/>
<circle cx="154.8" cy="137.4" r=".4"/>
<circle cx="152.3" cy="137.4" r=".4"/>
<circle cx="154.8" cy="133.9" r=".55"/>
<circle cx="152.3" cy="133.9" r=".55"/>
<circle cx="147.5" cy="133" r=".45"/>
<circle cx="147.5" cy="130.5" r=".45"/>
<circle cx="154.8" cy="130.5" r=".4"/>
<circle cx="152.3" cy="130.5" r=".4"/>
<circle cx="178.9" cy="110.4" r=".4"/>
<circle cx="178.9" cy="107.9" r=".4"/>
<circle cx="171.1" cy="121" r=".4"/>
<circle cx="171.1" cy="123.5" r=".4"/>
<circle cx="171.1" cy="126.1" r=".4"/>
<circle cx="171.1" cy="128.6" r=".4"/>
<circle cx="163.5" cy="128.6" r=".4"/>
<circle cx="163.5" cy="126.1" r=".4"/>
<circle cx="163.5" cy="123.5" r=".4"/>
<circle cx="163.5" cy="121" r=".4"/>
<circle cx="182" cy="118.9" r=".4"/>
<circle cx="179.5" cy="118.9" r=".4"/>
<circle cx="179.2" cy="138.2" r=".4"/>
<circle cx="179.2" cy="135.7" r=".4"/>
<circle cx="175.6" cy="124.2" r=".4"/>
<circle cx="175.6" cy="121.7" r=".4"/>
<circle cx="157.4" cy="105.5" r=".89"/>
<circle cx="157.4" cy="102.1" r=".89"/>
<circle cx="167.3" cy="105.5" r=".89"/>
<circle cx="167.3" cy="102.1" r=".89"/>
<circle cx="182.4" cy="132.2" r=".4"/>
<circle cx="179.9" cy="132.2" r=".4"/>
<circle cx="195.4" cy="140.2" r=".4"/>
<circle cx="195.4" cy="137.7" r=".4"/>
<circle cx="195.4" cy="130.2" r=".4"/>
<circle cx="195.4" cy="127.7" r=".4"/>
<circle cx="177.1" cy="132.2" r=".4"/>
<circle cx="174.6" cy="132.2" r=".4"/>
<circle cx="171.8" cy="132.2" r=".4"/>
<circle cx="169.3" cy="132.2" r=".4"/>
<circle cx="162.2" cy="132.2" r=".4"/>
<circle cx="159.7" cy="132.2" r=".4"/>
<circle cx="172.9" cy="111.4" r=".4"/>
<circle cx="170.4" cy="111.4" r=".4"/>
<circle cx="160.7" cy="127.6" r=".4"/>
<circle cx="160.7" cy="125.1" r=".4"/>
<circle cx="188.4" cy="101.6" r=".4"/>
<circle cx="188.4" cy="104.1" r=".4"/>
<circle cx="180.8" cy="104.1" r=".4"/>
<circle cx="180.8" cy="101.6" r=".4"/>
<circle cx="148.4" cy="103.6" r=".65"/>
<circle cx="148.4" cy="108.7" r=".65"/>
<circle cx="155.1" cy="125.4" r=".7"/>
<circle cx="155.1" cy="110.2" r=".7"/>
<circle cx="182.4" cy="124.2" r=".4"/>
<circle cx="182.4" cy="121.7" r=".4"/>
<circle cx="159.4" cy="115.5" r=".8"/>
<circle cx="159.4" cy="120.6" r=".8"/>
<circle cx="178" cy="127.6" r=".4"/>
<circle cx="175.5" cy="127.6" r=".4"/>
<circle cx="167" cy="132.2" r=".4"/>
<circle cx="164.5" cy="132.2" r=".4"/>
<circle cx="193.5" cy="103.5" r="1.6"/>
<circle cx="182.4" cy="138.2" r=".4"/>
<circle cx="182.4" cy="135.7" r=".4"/>
<circle cx="176" cy="138.2" r=".4"/>
<circle cx="176" cy="135.7" r=".4"/>
<circle cx="195.4" cy="135.4" r=".4"/>
<circle cx="195.4" cy="132.9" r=".4"/>
<circle cx="192.7" cy="122.3" r=".4"/>
<circle cx="192.7" cy="124.8" r=".4"/>
<circle cx="192.7" cy="127.4" r=".4"/>
<circle cx="192.7" cy="129.9" r=".4"/>
<circle cx="192.7" cy="132.5" r=".4"/>
<circle cx="192.7" cy="135" r=".4"/>
<circle cx="192.7" cy="137.5" r=".4"/>
<circle cx="185.1" cy="137.5" r=".4"/>
<circle cx="185.1" cy="135" r=".4"/>
<circle cx="185.1" cy="132.5" r=".4"/>
<circle cx="185.1" cy="129.9" r=".4"/>
<circle cx="185.1" cy="127.4" r=".4"/>
<circle cx="185.1" cy="124.8" r=".4"/>
<circle cx="185.1" cy="122.3" r=".4"/>
<circle cx="160" cy="138.2" r=".4"/>
<circle cx="160" cy="135.7" r=".4"/>
<circle cx="195.4" cy="125" r=".4"/>
<circle cx="195.4" cy="122.5" r=".4"/>
<circle cx="145.8" cy="125.4" r=".55"/>
<circle cx="148.3" cy="125.4" r=".55"/>
<circle cx="150.8" cy="125.4" r=".55"/>
<circle cx="165.3" cy="110.6" r=".8"/>
<circle cx="165.3" cy="115.7" r=".8"/>
<circle cx="157.8" cy="127" r=".4"/>
<circle cx="157.8" cy="124.5" r=".4"/>
<circle cx="190.8" cy="111.8" r=".55"/>
<circle cx="190.8" cy="109.3" r=".55"/>
<circle cx="193.3" cy="111.8" r=".55"/>
<circle cx="193.3" cy="109.3" r=".55"/>
<circle cx="182.3" cy="110.4" r=".4"/>
<circle cx="182.3" cy="107.9" r=".4"/>
<circle cx="187.8" cy="110.4" r=".4"/>
<circle cx="187.8" cy="107.9" r=".4"/>
<circle cx="169.6" cy="135.3" r=".55"/>
<circle cx="163.1" cy="135.3" r=".55"/>
<circle cx="169.6" cy="139.8" r=".55"/>
<circle cx="163.1" cy="139.8" r=".55"/>
<circle cx="179" cy="124.2" r=".4"/>
<circle cx="179" cy="121.7" r=".4"/>
<circle cx="172.8" cy="138.2" r=".4"/>
<circle cx="172.8" cy="135.7" r=".4"/>
<circle cx="147.2" cy="138.4" r="1.6"/>
<circle cx="187.8" cy="115.6" r=".4"/>
<circle cx="187.8" cy="113.1" r=".4"/>
<circle cx="148.4" cy="115.5" r=".65"/>
<circle cx="148.4" cy="120.6" r=".65"/>
<circle cx="182.5" cy="115" r=".37"/>
<circle cx="181.2" cy="115" r=".37"/>
<circle cx="180" cy="115" r=".37"/>
<circle cx="160.6" cy="110" r=".45"/>
<circle cx="158.1" cy="110" r=".45"/>
</g>
<text font-size="2.8" fill="#c872ab" x="178" y="190.9">Title:</text>
<g font-size="2.1" fill="#c872ab">
<text x="178" y="184">Sheet:</text>
<text x="178" y="186.7">File:</text>
<text x="184.1" y="186.7">heater_driver_v4.kicad_pcb</text>
<text x="178" y="196.9">KiCad</text>
<text x="178" y="194.1">Size:</text>
<text x="184.7" y="194.1">A4</text>
<text x="185.7" y="196.9">E.D.A.</text>
<text x="193.3" y="196.9">9.0.9</text>
<text x="200" y="194.1">Date:</text>
<text x="263" y="194.3">Rev:</text>
<text x="263" y="196.9">Id:</text>
<text x="267.1" y="196.9">1/1</text>
</g>
<g font-size="1.8" fill="#c872ab">
<text x="35" y="11.9">1</text>
<text x="85" y="11.9">2</text>
<text x="135" y="11.9">3</text>
<text x="185" y="11.9">4</text>
<text x="235" y="11.9">5</text>
<text x="285" y="11.9">6</text>
<text x="10.3" y="35.9">A</text>
<text x="285.4" y="35.9">A</text>
<text x="10.3" y="85.9">B</text>
<text x="285.3" y="85.9">B</text>
<text x="10.3" y="135.9">C</text>
<text x="285.3" y="135.9">C</text>
<text x="10.3" y="185.9">D</text>
<text x="285.3" y="185.9">D</text>
<text x="35" y="199.9">1</text>
<text x="85" y="199.9">2</text>
<text x="135" y="199.9">3</text>
<text x="185" y="199.9">4</text>
<text x="235" y="199.9">5</text>
<text x="285" y="199.9">6</text>
</g>
<g font-size="1.4" fill="#e8b2a7">
<text x="162.8" y="119.3">HEATER DRIVER</text>
<text x="175.9" y="119.3">v4</text>
</g>
<g font-size="1.3" fill="#e8b2a7">
<text x="150" y="104.2">+12V</text>
<text x="169" y="106.7">12V</text>
<text x="172.6" y="106.7">100W</text>
<text x="177.2" y="106.7">8.3A</text>
<text x="182.2" y="106.7">REV</text>
<text x="185.8" y="106.7">4.0</text>
<text x="189" y="107.7">PWM-</text>
<text x="150" y="109.5">GND</text>
<text x="149.9" y="116.2">HEAT+</text>
<text x="189" y="114.7">PWM+</text>
<text x="149.9" y="121.2">HEAT-</text>
<text x="168.9" y="138.2">RST</text>
</g>
<g font-size="1.1" fill="#e8b2a7">
<text x="170.8" y="104.8">1=ISO</text>
<text x="175.3" y="104.8">PWM IN</text>
<text x="148.8" y="113.1">FUSE</text>
<text x="152.6" y="113.1">15A</text>
<text x="156.2" y="108.6">2026-10-17</text>
<text x="165.7" y="113.8">FIX</text>
<text x="165.9" y="108.6">ALL</text>
<text x="168.4" y="113.8">CAUSE,</text>
<text x="168.6" y="108.6">THROUGH-HOLE</text>
<text x="173.4" y="113.8">PRESS</text>
<text x="178" y="113.8">RESET</text>
<text x="146.9" y="118.6">2=OCP</text>
<text x="151.9" y="118.6">11.9A</text>
<text x="156" y="118.6">+</text>
<text x="157.8" y="118.6">OTP 84C</text>
<text x="167.6" y="117.1">3=GATE</text>
<text x="173" y="117.1">DRIVE</text>
<text x="186" y="118.8">NOT BOARD GND</text>
<text x="144.8" y="123.6">4=PWR</text>
<text x="149.9" y="123.6">IN/PROTECT</text>
<text x="184.9" y="120.6">PWM-</text>
<text x="189.4" y="120.6">IS</text>
<text x="191.3" y="120.6">ISOLATED</text>
<text x="145.9" y="129.1">5=POWER</text>
<text x="152.5" y="129.1">STAGE</text>
<text x="152.3" y="140.6">6=RESET/LEDS</text>
<text x="171" y="140.6">RED</text>
<text x="174.1" y="140.6">LED</text>
<text x="177.1" y="140.6">=</text>
<text x="178.9" y="140.6">OC/OT</text>
<text x="183.6" y="140.6">FAULT</text>
</g>
<text font-size="1.1" fill="#fff" x="155.6" y="113.1">ATM ONLY</text>
</svg>
